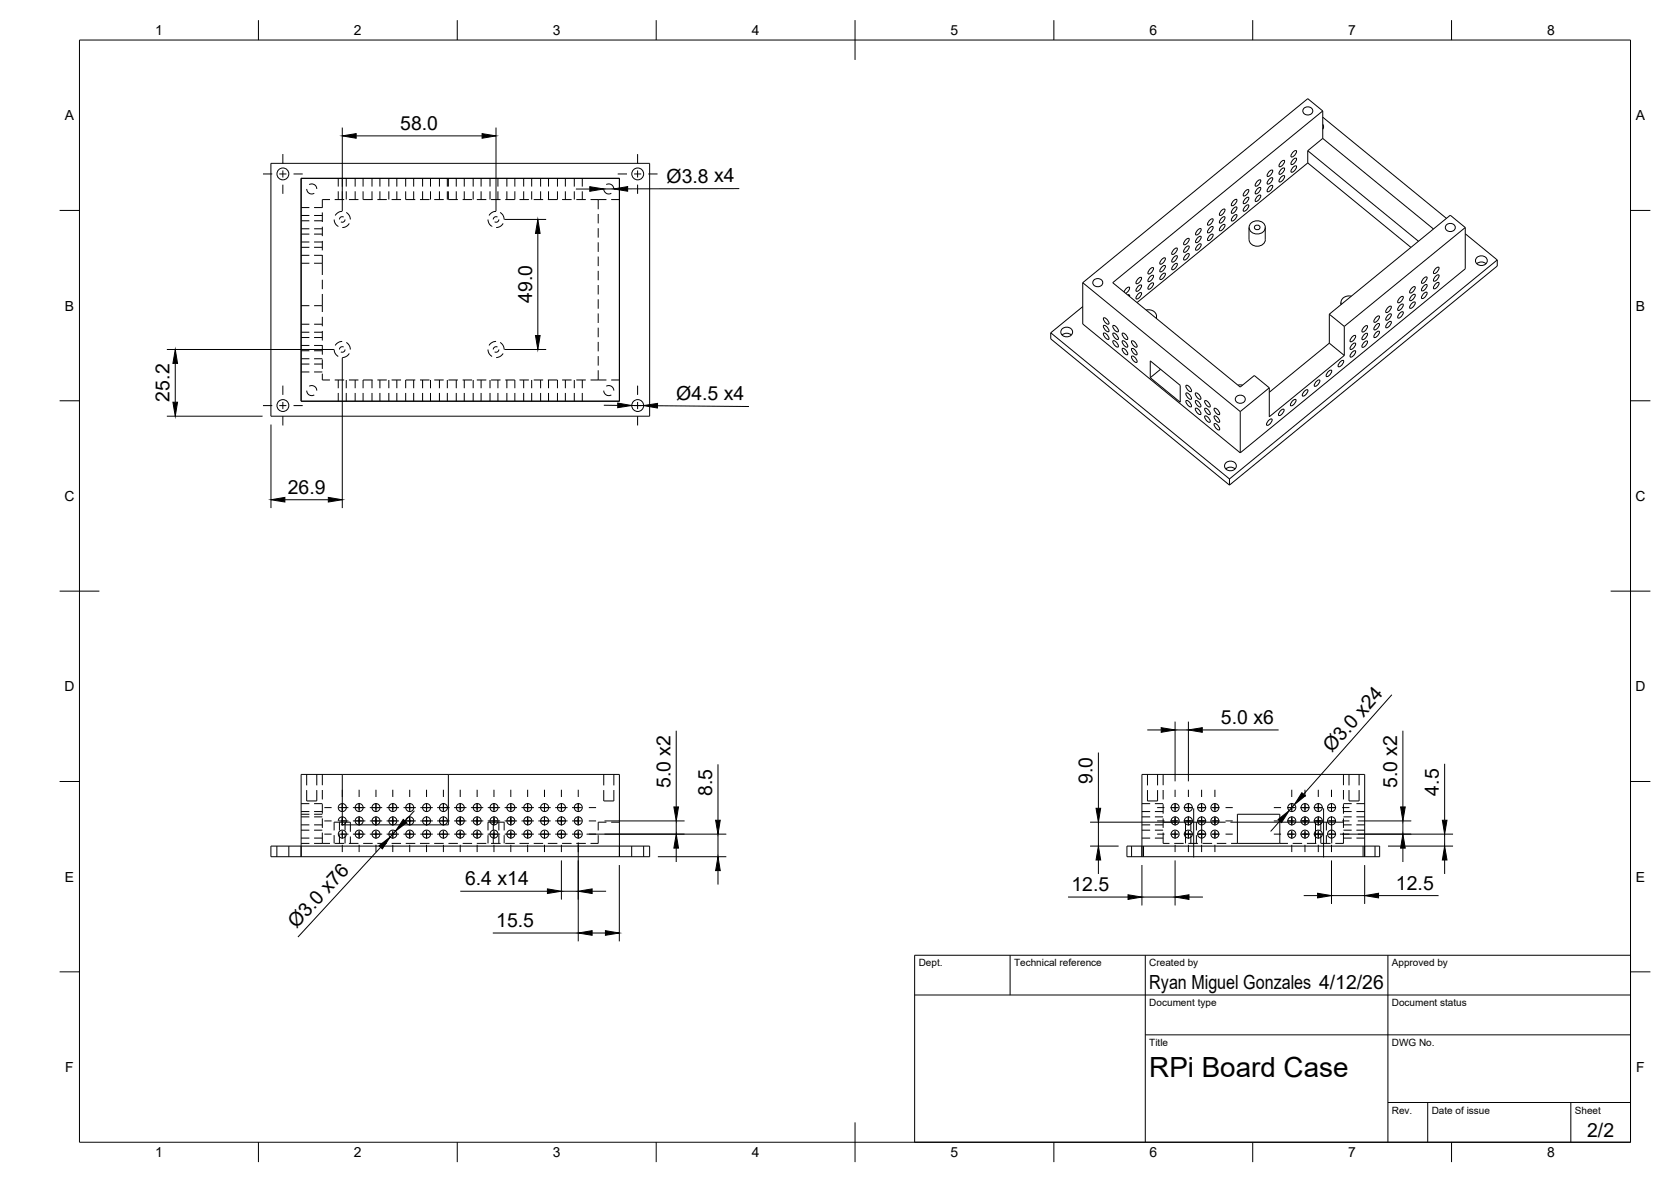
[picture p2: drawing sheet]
<svg xmlns="http://www.w3.org/2000/svg" width="420mm" height="297mm" viewBox="0 0 420 297" stroke-linecap="round" stroke-linejoin="round" font-family="sans-serif">
<!-- layer: Visible -->
<g fill="none" stroke="#000" stroke-width=".25">
<path d="M325 38.3l.6-.4h.4a1.42 1.42 0 0 1-1.4 1.5v-.4zM327.9 27.1a1.15 1.15 0 0 1 1.7-.1 1.15 1.15 0 0 1 .1 1.6 1.15 1.15 0 0 1-1.6 .2 1.15 1.15 0 0 1-.2-1.7zM328.8 37.9l27.9 22.7M328.8 37.9v3M332.6 27.9l-52.8 43.1 32 26.3 3.6-2.9 3.8 3.1M332.6 34.8l27.8 22.7M332.6 34.8l-3.8 3.1M332.6 27.9v6.9M332.6 27.9l-3.8-3.1-56.6 46.2M332.6 29.4l31.1 25.5M332.6 31.2a1.03 1.03 0 0 1 0 1.3M68.1 41h95.2v63.6h-95.2z"/>
<path d="M75.7 44.8h80v56h-80zM301 59.9l.6-.5h.4a1.42 1.42 0 0 1-1.3 1.5v-.4zM301 57.9l.6-.4h.4a1.42 1.42 0 0 1-1.3 1.5v-.4zM304 55.5l.6-.5h.4a1.42 1.42 0 0 1-1.3 1.6v-.5zM304 59.3l.6-.4h.4a1.42 1.42 0 0 1-1.3 1.5v-.4zM304 57.4l.6-.4h.4a1.42 1.42 0 0 1-1.3 1.5v-.5zM307 56.9l.6-.5h.4a1.42 1.42 0 0 1-1.3 1.5v-.4zM307 53l.6-.4h.4a1.42 1.42 0 0 1-1.3 1.5v-.5zM307 55l.6-.5h.4a1.42 1.42 0 0 1-1.3 1.5v-.4zM310 52.5l.6-.5h.4a1.42 1.42 0 0 1-1.3 1.6v-.5zM310 54.4l.6-.4h.4a1.42 1.42 0 0 1-1.3 1.5v-.5zM310 50.6l.6-.5h.4a1.42 1.42 0 0 1-1.3 1.6v-.5z"/>
<path d="M313 48.1l.6-.4h.4a1.42 1.42 0 0 1-1.4 1.5v-.4zM313 52l.6-.5h.4a1.42 1.42 0 0 1-1.4 1.5v-.4zM313 50.1l.6-.5h.4a1.42 1.42 0 0 1-1.4 1.5v-.4zM314 57.2l.1 3a2.09 2.09 0 0 0 2 1.7 2.09 2.09 0 0 0 2.1-1.7l-.1-3M314.7 56a2.02 2.02 0 0 1 2.2-.4 2.02 2.02 0 0 1 1.2 2 2.13 2.13 0 0 1-2.2 1.2 2.13 2.13 0 0 1-1.8-1.7l.2-.8zM316 45.7l.6-.5h.4a1.42 1.42 0 0 1-1.4 1.6v-.5zM316 47.6l.6-.4h.4a1.42 1.42 0 0 1-1.4 1.5v-.5zM316 49.5l.6-.4h.4a1.42 1.42 0 0 1-1.4 1.5v-.5zM319 47.1l.6-.5h.4a1.42 1.42 0 0 1-1.3 1.5v-.4zM319 45.2l.6-.5h.4a1.42 1.42 0 0 1-1.3 1.5v-.4zM319 43.2l.6-.4h.4a1.42 1.42 0 0 1-1.3 1.5v-.5zM322 40.8l.6-.5h.3a1.42 1.42 0 0 1-1.3 1.6v-.5z"/>
<path d="M322 42.7l.6-.5h.3a1.42 1.42 0 0 1-1.3 1.6v-.5zM322 44.6l.6-.4h.3a1.42 1.42 0 0 1-1.3 1.5v-.5zM325 42.2l.6-.5h.4a1.42 1.42 0 0 1-1.4 1.5v-.4zM325 40.2l.6-.4h.4a1.42 1.42 0 0 1-1.4 1.5v-.4zM328.8 40.9l26 21.3M328.8 40.9l-42.9 35.1M363.8 56.4a1.15 1.15 0 0 1 1.6-.1 1.15 1.15 0 0 1 .2 1.6 1.15 1.15 0 0 1-1.7 .2 1.15 1.15 0 0 1-.1-1.7zM368.4 57.2l-3.7-3.1-30.5 24.9M368.4 57.2v10.3l-56.6 46.3M368.4 57.2l-30.4 24.8M368.4 58.7l8.1 6.6M272.2 71l39.6 32.4"/>
<path d="M272.2 71v10.4l39.6 32.4M272.2 77.1l-8 6.5M275.1 70.3a1.15 1.15 0 0 1 1.6-.2 1.15 1.15 0 0 1 .2 1.7 1.15 1.15 0 0 1-1.6 .1 1.15 1.15 0 0 1-.2-1.6zM277.5 79.9a1.42 1.42 0 0 1 1.3 1.5 1.42 1.42 0 0 1-1.3-1.5zM282.6 73.4l.6-1 .8-.2-.2 .7-.7 .8M283.6 74.1h.4v.4M286.1 74l.5-.4h.4a1.42 1.42 0 0 1-1.3 1.5v-.5zM286.1 72.1l.5-.5h.4a1.42 1.42 0 0 1-1.3 1.6v-.5zM286.1 70.2l.5-.5h.4a1.42 1.42 0 0 1-1.3 1.6v-.5zM288.2 77.9a1.87 1.87 0 0 1 2.5 2.1M289.1 69.7l.5-.5h.4a1.42 1.42 0 0 1-1.3 1.5v-.4zM289.1 71.6l.5-.5h.4a1.42 1.42 0 0 1-1.3 1.5v-.4z"/>
<path d="M289.1 67.7l.5-.4h.4a1.42 1.42 0 0 1-1.3 1.5v-.4zM290.8 79.5v.5M292 67.2l.6-.4h.4a1.42 1.42 0 0 1-1.3 1.5v-.5zM292 65.3l.6-.5h.4a1.42 1.42 0 0 1-1.3 1.6v-.5zM292 69.1l.6-.4h.4a1.42 1.42 0 0 1-1.3 1.5v-.4zM295 64.8l.6-.5h.4a1.42 1.42 0 0 1-1.3 1.5v-.4zM295 66.7l.6-.5h.4a1.42 1.42 0 0 1-1.3 1.5v-.4zM295 62.8l.6-.4h.4a1.42 1.42 0 0 1-1.3 1.5v-.5zM298 64.2l.6-.4h.4a1.42 1.42 0 0 1-1.3 1.5v-.5zM298 60.4l.6-.5h.4a1.42 1.42 0 0 1-1.3 1.6v-.5zM298 62.3l.6-.5h.4a1.42 1.42 0 0 1-1.3 1.6v-.5zM301 61.8l.6-.5h.4a1.42 1.42 0 0 1-1.3 1.5v-.4z"/>
<path d="M334.2 79l3.8 3M334.2 79v7.2M337.2 76v.6M339.8 74.4a1.87 1.87 0 0 0-2.6 2.1M345.9 79.9l.5-.5h.4a1.42 1.42 0 0 1-1.3 1.6v-.5zM348.9 79.4l.5-.5h.4a1.42 1.42 0 0 1-1.3 1.5v-.4zM348.9 77.4l.5-.4h.4a1.42 1.42 0 0 1-1.3 1.5v-.4zM351.9 76.9l.5-.4h.4a1.42 1.42 0 0 1-1.3 1.5v-.5zM351.9 78.8l.5-.4h.4a1.42 1.42 0 0 1-1.3 1.5v-.5zM351.9 75l.5-.5h.4a1.42 1.42 0 0 1-1.3 1.5v-.4zM354.9 72.5l.5-.4h.4a1.42 1.42 0 0 1-1.3 1.5v-.5zM354.9 76.4l.5-.5h.4a1.42 1.42 0 0 1-1.3 1.5v-.4z"/>
<path d="M354.9 74.4l.5-.4h.4a1.42 1.42 0 0 1-1.3 1.5v-.4zM357.9 73.9l.5-.4h.4a1.42 1.42 0 0 1-1.3 1.5v-.5zM357.9 70.1l.5-.5h.4a1.42 1.42 0 0 1-1.3 1.6v-.5zM357.9 72l.5-.5h.4a1.42 1.42 0 0 1-1.3 1.6v-.5zM360.9 67.6l.5-.4h.4a1.42 1.42 0 0 1-1.3 1.5v-.4zM360.9 69.6l.5-.5h.4a1.42 1.42 0 0 1-1.3 1.5v-.4zM360.9 71.5l.5-.5h.4a1.42 1.42 0 0 1-1.3 1.5v-.4zM371.3 66.3a1.72 1.72 0 0 1 2.3 0M371.4 64.6a1.43 1.43 0 0 1 1.8-.2 1.43 1.43 0 0 1 .6 1.7 1.54 1.54 0 0 1-1.6 .6 1.54 1.54 0 0 1-1.2-1.4zM376.5 65.3v1.6l-67.4 55M376.5 65.3l-67.4 55.1M264.2 83.6v1.6l44.9 36.7"/>
<path d="M264.2 83.6l44.9 36.8M267 84.2a1.72 1.72 0 0 1 2.4 0M267.2 82.6a1.43 1.43 0 0 1 1.7-.2 1.43 1.43 0 0 1 .6 1.6 1.54 1.54 0 0 1-1.6 .6 1.54 1.54 0 0 1-1.2-1.4zM277.5 81.8a1.42 1.42 0 0 1 1.3 1.5 1.42 1.42 0 0 1-1.3-1.5zM277.5 83.7a1.42 1.42 0 0 1 1.3 1.6 1.42 1.42 0 0 1-1.3-1.6zM279.9 85.7a1.42 1.42 0 0 1 1.3 1.5 1.42 1.42 0 0 1-1.3-1.5zM279.9 81.8a1.42 1.42 0 0 1 1.3 1.5 1.42 1.42 0 0 1-1.3-1.5zM279.9 83.8a1.42 1.42 0 0 1 1.3 1.5 1.42 1.42 0 0 1-1.3-1.5zM282.2 83.8a1.42 1.42 0 0 1 1.3 1.5 1.42 1.42 0 0 1-1.3-1.5zM282.2 87.6a1.42 1.42 0 0 1 1.3 1.5 1.42 1.42 0 0 1-1.3-1.5zM282.2 85.7a1.42 1.42 0 0 1 1.3 1.5 1.42 1.42 0 0 1-1.3-1.5zM284.6 85.7a1.42 1.42 0 0 1 1.3 1.5 1.42 1.42 0 0 1-1.3-1.5z"/>
<path d="M284.6 89.5a1.42 1.42 0 0 1 1.3 1.5 1.42 1.42 0 0 1-1.3-1.5zM284.6 87.6a1.42 1.42 0 0 1 1.3 1.5 1.42 1.42 0 0 1-1.3-1.5zM289.2 90.7l7.6 6.1v4.3l-7.6-6.2zM291.8 92.8l-2.6 2.1M298.2 98.8a1.42 1.42 0 0 1 1.3 1.5 1.42 1.42 0 0 1-1.3-1.5zM298.2 96.9a1.42 1.42 0 0 1 1.3 1.5 1.42 1.42 0 0 1-1.3-1.5zM300.6 98.8a1.42 1.42 0 0 1 1.3 1.5 1.42 1.42 0 0 1-1.3-1.5zM311 99.6a1.15 1.15 0 0 1 1.6-.2 1.15 1.15 0 0 1 .1 1.7 1.15 1.15 0 0 1-1.6 .1 1.15 1.15 0 0 1-.1-1.6zM311.3 96.8h1.1M319.2 97.5l-7.4 5.9M327.9 98.4l.5-.4h.4a1.42 1.42 0 0 1-1.3 1.5v-.5zM330.9 96l.5-.5h.4a1.42 1.42 0 0 1-1.3 1.5v-.4z"/>
<path d="M333.9 93.5l.5-.4h.4a1.42 1.42 0 0 1-1.3 1.5v-.5zM334.2 86.2l-15 12.4M334.2 86.2l3.8 3.1M336.9 91.1l.5-.5h.4a1.42 1.42 0 0 1-1.3 1.5v-.4zM338 89.3l-18.8 15.4v-7.2M338 82v7.3M339.9 84.8l.5-.5h.4a1.42 1.42 0 0 1-1.3 1.5v-.4zM339.9 86.7l.5-.4h.4a1.42 1.42 0 0 1-1.3 1.5v-.5zM339.9 88.6l.5-.4h.4a1.42 1.42 0 0 1-1.3 1.5v-.5zM342.9 82.3l.5-.4h.4a1.42 1.42 0 0 1-1.3 1.5v-.5zM342.9 86.2l.5-.5h.4a1.42 1.42 0 0 1-1.3 1.5v-.4zM342.9 84.2l.5-.4h.4a1.42 1.42 0 0 1-1.3 1.5v-.4z"/>
<path d="M345.9 83.7l.5-.4h.4a1.42 1.42 0 0 1-1.3 1.5v-.5zM345.9 81.8l.5-.5h.4a1.42 1.42 0 0 1-1.3 1.6v-.5zM348.9 81.3l.5-.5h.4a1.42 1.42 0 0 1-1.3 1.5v-.4zM298.2 100.7a1.42 1.42 0 0 1 1.3 1.5 1.42 1.42 0 0 1-1.3-1.5zM300.6 102.6a1.42 1.42 0 0 1 1.3 1.5 1.42 1.42 0 0 1-1.3-1.5zM300.6 100.7a1.42 1.42 0 0 1 1.3 1.5 1.42 1.42 0 0 1-1.3-1.5zM302.9 102.6a1.42 1.42 0 0 1 1.4 1.6 1.42 1.42 0 0 1-1.4-1.6zM302.9 104.6a1.42 1.42 0 0 1 1.4 1.5 1.42 1.42 0 0 1-1.4-1.5zM302.9 100.7a1.42 1.42 0 0 1 1.4 1.5 1.42 1.42 0 0 1-1.4-1.5zM305.3 102.6a1.42 1.42 0 0 1 1.3 1.6 1.42 1.42 0 0 1-1.3-1.6zM305.3 106.5a1.42 1.42 0 0 1 1.3 1.5 1.42 1.42 0 0 1-1.3-1.5zM305.3 104.6a1.42 1.42 0 0 1 1.3 1.5 1.42 1.42 0 0 1-1.3-1.5z"/>
<path d="M308.2 117.9a1.72 1.72 0 0 1 2.3 0M308.3 116.2a1.43 1.43 0 0 1 1.8-.2 1.43 1.43 0 0 1 .6 1.6 1.54 1.54 0 0 1-1.6 .7 1.54 1.54 0 0 1-1.2-1.4zM311.8 103.4v10.4M318.9 105.8l.5-.5h.4a1.42 1.42 0 0 1-1.3 1.5v-.4zM321.9 103.3l.5-.4h.4a1.42 1.42 0 0 1-1.3 1.5v-.5zM324.9 100.9l.5-.5h.4a1.42 1.42 0 0 1-1.3 1.5v-.4zM309.1 120.4v1.5M86.1 194.6v12.7h26.6v-12.7M68.1 212.6h95.2v2.7h-95.2zM75.7 212.6v-18h80v18M86.1 206.6h2v.7M86.1 205.3a1.01 1.01 0 0 1 .9 1.3"/>
<path d="M86.1 201.9a1.01 1.01 0 0 1 1 1 1.01 1.01 0 0 1-1 1M123.3 206.6h1.9M283.4 212.6h63.5v2.7h-63.5zM287.1 212.6v-18h56v18M294.5 206.6h1.9M297.9 206.6h.2M298.1 206.6h1.6M298.1 206.6v.4M298.1 208.9v1.4M301.2 206.6h1M302.2 206.6v.7M302.2 208.6v2"/>
<path d="M302.2 206.6h.9M304.5 206.6h1.9M311.1 204.6h10.7v7.3h-10.7zM311.1 206.6h10.7M323.8 206.6h1.9M327.2 206.6h1.9M330.5 206.6h.3M330.8 206.6h1.6M330.8 206.6v.4M330.8 208.9v1.4M333.9 206.6h.9M334.8 206.6v.7"/>
<path d="M334.8 208.6v2M334.8 206.6h.9"/>
<circle cx="71.1" cy="43.7" r="1.49"/>
<circle cx="160.3" cy="43.7" r="1.49"/>
<circle cx="316.1" cy="57.1" r=".64"/>
<circle cx="71.1" cy="101.9" r="1.49"/>
<circle cx="160.3" cy="101.9" r="1.49"/>
<circle cx="86.1" cy="209.6" r="1.01"/>
<circle cx="90.3" cy="202.9" r="1.01"/>
<circle cx="90.3" cy="206.3" r="1.01"/>
<circle cx="90.3" cy="209.6" r="1.01"/>
<circle cx="94.5" cy="206.3" r="1.01"/>
<circle cx="94.5" cy="202.9" r="1.01"/>
<circle cx="94.5" cy="209.6" r="1.01"/>
<circle cx="98.8" cy="206.3" r="1.01"/>
<circle cx="98.8" cy="209.6" r="1.01"/>
<circle cx="98.8" cy="202.9" r="1.01"/>
<circle cx="103" cy="202.9" r="1.01"/>
<circle cx="103" cy="209.6" r="1.01"/>
<circle cx="103" cy="206.3" r="1.01"/>
<circle cx="107.3" cy="206.3" r="1.01"/>
<circle cx="107.3" cy="209.6" r="1.01"/>
<circle cx="107.3" cy="202.9" r="1.01"/>
<circle cx="111.5" cy="206.3" r="1.01"/>
<circle cx="111.5" cy="202.9" r="1.01"/>
<circle cx="111.5" cy="209.6" r="1.01"/>
<circle cx="115.7" cy="206.3" r="1.01"/>
<circle cx="115.7" cy="202.9" r="1.01"/>
<circle cx="115.7" cy="209.6" r="1.01"/>
<circle cx="120" cy="202.9" r="1.01"/>
<circle cx="120" cy="206.3" r="1.01"/>
<circle cx="120" cy="209.6" r="1.01"/>
<circle cx="124.2" cy="206.3" r="1.01"/>
<circle cx="124.2" cy="202.9" r="1.01"/>
<circle cx="124.2" cy="209.6" r="1.01"/>
<circle cx="128.4" cy="202.9" r="1.01"/>
<circle cx="128.4" cy="209.6" r="1.01"/>
<circle cx="128.4" cy="206.3" r="1.01"/>
<circle cx="132.7" cy="206.3" r="1.01"/>
<circle cx="132.7" cy="202.9" r="1.01"/>
<circle cx="132.7" cy="209.6" r="1.01"/>
<circle cx="136.9" cy="202.9" r="1.01"/>
<circle cx="136.9" cy="206.3" r="1.01"/>
<circle cx="136.9" cy="209.6" r="1.01"/>
<circle cx="141.2" cy="202.9" r="1.01"/>
<circle cx="141.2" cy="209.6" r="1.01"/>
<circle cx="141.2" cy="206.3" r="1.01"/>
<circle cx="145.4" cy="206.3" r="1.01"/>
<circle cx="145.4" cy="202.9" r="1.01"/>
<circle cx="145.4" cy="209.6" r="1.01"/>
<circle cx="295.5" cy="202.9" r="1.01"/>
<circle cx="295.5" cy="209.6" r="1.01"/>
<circle cx="295.5" cy="206.3" r="1.01"/>
<circle cx="298.8" cy="206.3" r="1.01"/>
<circle cx="298.8" cy="202.9" r="1.01"/>
<circle cx="298.8" cy="209.6" r="1.01"/>
<circle cx="302.1" cy="206.3" r="1.01"/>
<circle cx="302.1" cy="209.6" r="1.01"/>
<circle cx="302.1" cy="202.9" r="1.01"/>
<circle cx="305.5" cy="209.6" r="1.01"/>
<circle cx="305.5" cy="202.9" r="1.01"/>
<circle cx="305.5" cy="206.3" r="1.01"/>
<circle cx="324.8" cy="209.6" r="1.01"/>
<circle cx="324.8" cy="206.3" r="1.01"/>
<circle cx="324.8" cy="202.9" r="1.01"/>
<circle cx="328.1" cy="202.9" r="1.01"/>
<circle cx="328.1" cy="206.3" r="1.01"/>
<circle cx="328.1" cy="209.6" r="1.01"/>
<circle cx="331.5" cy="202.9" r="1.01"/>
<circle cx="331.5" cy="209.6" r="1.01"/>
<circle cx="331.5" cy="206.3" r="1.01"/>
<circle cx="334.8" cy="209.6" r="1.01"/>
<circle cx="334.8" cy="202.9" r="1.01"/>
<circle cx="334.8" cy="206.3" r="1.01"/>
</g>
<!-- layer: Hidden -->
<g fill="none" stroke="#000" stroke-width=".25">
<path d="M75.7 54.2h2.1M75.7 52.2h2.1M75.7 57.5h2.1M75.7 55.5h2.1M75.7 58.8h2.1M77.1 47.5a1.23 1.23 0 0 0 1.9 1.1M77.7 46.4a1.28 1.28 0 0 1 2 1.1M79 54.2h2M79 57.5h2M79 55.5h2M79 58.8h2M81 53.4v2.4"/>
<path d="M81 57v2.3M83 50.2h-2v2h-2M84 55.2l.2 .9 .8 .8M84.2 50.2h2.4M85 44.8v2.1M85 48.1v2.1M86 53.1l-1 .3-.7 .8M86.1 44.8v2.1M86.1 48.1v2.1M86.4 54.6a.7 .7 0 0 0-1.1 .5M86.7 55.1a.69 .69 0 0 1-1 .7M87.1 53.4l.7 .6 .3 1.1"/>
<path d="M87.1 44.8v2.1M87.1 48.1v2.1M87.7 50.2h2.4M87.8 56.1l-.6 .7-1.1 .4M89.3 44.8v2.1M89.3 48.1v2.1M91.3 44.8v2.1M91.3 48.1v2.1M91.3 50.2h2.4M93.5 44.8v2.1M93.5 48.1v2.1M94.9 50.2h2.4"/>
<path d="M95.5 44.8v2.1M95.5 48.1v2.1M97.8 44.8v2.1M97.8 48.1v2.1M98.5 50.2h2.3M99.8 44.8v2.1M99.8 48.1v2.1M102 44.8v2.1M102 48.1v2.1h2.4M104 44.8v2.1M104 48.1v2.1M105.6 50.2h2.4"/>
<path d="M106.3 44.8v2.1M106.3 48.1v2.1M108.2 44.8v2.1M108.2 48.1v2.1M109.2 50.2h2.4M110.5 44.8v2.1M110.5 48.1v2.1M112.5 44.8v2.1M112.5 48.1v2.1M112.7 44.8v2.1M112.7 48.1v2.1M112.8 50.2h2.3"/>
<path d="M114.7 44.8v2.1M114.7 48.1v2.1M116.3 50.2h2.4M116.7 44.8v2.1M116.7 48.1v2.1M119 44.8v2.1M119 48.1v2.1M119.9 50.2h2.4M121 44.8v2.1M121 48.1v2.1M122.7 55.2l.2 .9 .8 .8M123.2 44.8v2.1"/>
<path d="M123.2 48.1v2.1M123.5 50.2h2.4M124.7 53.1l-1 .3-.7 .8M125.1 54.6a.68 .68 0 0 0-1.1 .5M125.2 44.8v2.1M125.2 48.1v2.1M125.4 55.1v.3a.7 .7 0 0 1-1 .4M125.8 53.4l.6 .6 .4 1.1M126.5 56.1l-.6 .7-1.1 .4M127.4 44.8v2.1M127.4 48.1v2.1M129.5 44.8v2.1"/>
<path d="M129.5 48.1v2.1h-2.5M130.6 50.2h2.4M131.7 44.8v2.1M131.7 48.1v2.1M133.7 44.8v2.1M133.7 48.1v2.1M134.2 50.2h2.4M135.9 44.8v2.1M135.9 48.1v2.1M137.8 50.2h2.3M137.9 44.8v2.1M137.9 48.1v2.1"/>
<path d="M140.2 44.8v2.1M140.2 48.1v2.1M141.3 50.2h2.4M142.2 44.8v2.1M142.2 48.1v2.1M144.4 44.8v2.1M144.4 48.1v2.1M144.9 50.2h2.4M146.4 44.8v2.1M146.4 48.1v2.1M148.5 50.2h4M150.4 50.2v2.4"/>
<path d="M150.4 53.8v2.3M150.4 57.3v2.4M151.8 47.5a1.25 1.25 0 0 0 1.9 1.1M152.4 46.4a1.28 1.28 0 0 1 1.9 1.1M153.7 50.2h2M75.7 64.2h2.1M75.7 62.2h2.1M75.7 60.8h2.1M75.7 66.2h2.1M75.7 76.8h2.1M79 64.2h2M79 62.2h2"/>
<path d="M79 60.8h2M79 66.2h2M79 76.8h2M81 60.5v2.4M81 64.1v5M81 70.3v2.4M81 73.9v4.5M81 79.6v2.4M150.4 60.9v2.4M150.4 64.5v2.4M150.4 68.1v2.3M150.4 71.6v2.4"/>
<path d="M150.4 75.2v2.4M150.4 78.8v2.4M75.7 83.5h2.1M75.7 81.5h2.1M75.7 93.5h2.1M75.7 91.5h2.1M75.7 86.8h2.1M75.7 84.8h2.1M75.7 90.2h2.1M75.7 88.1h2.1M77.1 98.2a1.23 1.23 0 0 0 1.9 1M77.7 97.1a1.28 1.28 0 0 1 2 1.1"/>
<path d="M79 83.5h2M79 81.5h2M79 93.5h2M79 91.5h2M79 86.8h2M79 84.8h2M79 90.2h2M79 88.1h2M81 83.2v2.4M81 86.7v2.4M81 90.3v2.4M81 93.9v1.6h2"/>
<path d="M84 87.8l.2 1 .8 .8M84.2 95.5h2.4M85 95.5v2.1M85 98.7v2.1M86 85.8l-1 .3-.7 .7M86.4 87.2l-.8 .1-.3 .5M86.7 87.8v.1a.69 .69 0 0 1-1 .5M87.1 86.1l.7 .6 .3 1.1M87.1 95.5v2.1M87.1 98.7v2.1M87.7 95.5h2.4M87.8 88.8l-.6 .7-1.1 .4"/>
<path d="M89.3 95.5v2.1M89.3 98.7v2.1M91.3 95.5v2.1M91.3 98.7v2.1M91.3 95.5h2.4M93.5 95.5v2.1M93.5 98.7v2.1M94.9 95.5h2.4M95.5 95.5v2.1M95.5 98.7v2.1M97.8 95.5v2.1M97.8 98.7v2.1"/>
<path d="M98.5 95.5h2.3M99.8 95.5v2.1M99.8 98.7v2.1M102 98.7v2.1M104 95.5v2.1M104 98.7v2.1M104.4 95.5h-2.4v2.1M105.6 95.5h2.4M106.3 95.5v2.1M106.3 98.7v2.1M108.2 95.5v2.1M108.2 98.7v2.1"/>
<path d="M109.2 95.5h2.4M110.5 95.5v2.1M110.5 98.7v2.1M112.5 95.5v2.1M112.5 98.7v2.1M112.8 95.5h2.3M114.7 95.5v2.1M114.7 98.7v2.1M116.3 95.5h2.4M116.7 95.5v2.1M116.7 98.7v2.1M119 95.5v2.1"/>
<path d="M119 98.7v2.1M119.9 95.5h2.4M121 95.5v2.1M121 98.7v2.1M122.7 87.8l.2 1 .8 .8M123.2 95.5v2.1M123.2 98.7v2.1M123.5 95.5h2.4M124.7 85.8l-1 .3-.7 .7M125.1 87.2l-.4-.1a.69 .69 0 0 0-.7 .7M125.2 95.5v2.1M125.2 98.7v2.1"/>
<path d="M125.4 87.8l-.1 .3a.68 .68 0 0 1-.9 .3M125.8 86.1l.6 .6 .4 1.1M126.5 88.8l-.6 .7-1.1 .4M127 95.5h2.5v2.1M127.4 95.5v2.1M127.4 98.7v2.1M129.5 98.7v2.1M130.6 95.5h2.4M131.7 95.5v2.1M131.7 98.7v2.1M133.7 95.5v2.1M133.7 98.7v2.1"/>
<path d="M134.2 95.5h2.4M135.9 95.5v2.1M135.9 98.7v2.1M137.8 95.5h2.3M137.9 95.5v2.1M137.9 98.7v2.1M140.2 95.5v2.1M140.2 98.7v2.1M141.3 95.5h2.4M142.2 95.5v2.1M142.2 98.7v2.1M144.4 95.5v2.1"/>
<path d="M144.4 98.7v2.1M144.9 95.5h2.4M146.4 95.5v2.1M146.4 98.7v2.1M148.5 95.5h4M150.4 82.3v2.4M150.4 85.9v2.4M150.4 89.5v2.4M150.4 93.1v2.4M151.8 98.2a1.25 1.25 0 0 0 1.9 1M152.4 97.1a1.28 1.28 0 0 1 1.9 1.1M153.7 95.5h2"/>
<path d="M77.1 198.6v2.7h2.6v-2.7M77.1 194.6v2.8M79.7 194.6v2.8M81 194.6v2.7M81 198.5v2.4M151.8 198.6v2.7h2.5v-2.7M151.8 194.6v2.8M154.3 194.6v2.8M288.5 198.6v2.7h2.6v-2.7M288.5 194.6v2.8M291.1 194.6v2.8M292.5 194.6v2.7"/>
<path d="M292.5 198.5v2.4M337.8 194.6v2.7M337.8 198.5v2.4M339.2 198.6v2.7h2.5v-2.7M339.2 194.6v2.8M341.7 194.6v2.8M69.6 212.6v2.7M72.6 212.6v2.7M75.7 212.6v2.7M75.7 207.3h2.1M75.7 205.3h2.1M75.7 210.6h2.1"/>
<path d="M75.7 208.6h2.1M75.7 203.9h2.1M75.7 202h2.1M75.7 211.9h2.1M75.7 204.6h2.1M79 207.3h2M79 205.3h2M79 210.6h2M79 208.6h2M79 203.9h2M79 202h2M79 211.9h4"/>
<path d="M79 204.6h2M81 202.1v2.4M81 205.7v2.4M81 209.2v2.7M84 209.9v2M84.2 211.9h2.4M85.3 206.6v2.1M85.3 209.9v2M86.1 206.6h-2.1v2.1M86.1 205.3a1.01 1.01 0 0 0-1.1 1M86.1 202a1 1 0 0 0-1.1 1 1 1 0 0 0 1.1 .9M86.8 206.6v2.1"/>
<path d="M86.8 209.9v2M87 206.6a.98 .98 0 0 1-1.3 .6M87.7 211.9h2.4M88.1 207.3v1.7M88.1 210.2v1.7M91.3 211.9h2.4M94.9 211.9h2.4M98.5 211.9h2.3M102 211.9h2.4M105.6 211.9h2.4M109.2 211.9h2.4M112.8 211.9h2.3"/>
<path d="M116.3 211.9h2.4M119.9 211.9h2.4M122.7 209.9v2M123.3 206.6h-.6v2.1M123.5 211.9h2.4M124 206.6v2.1M124 209.9v2M125.2 206.6h1.6v2.1M125.4 206.6v2.1M125.4 209.9v2M126.8 209.9v2M127 211.9h2.4"/>
<path d="M130.6 211.9h2.4M134.2 211.9h2.4M137.8 211.9h2.3M141.3 211.9h2.4M144.9 211.9h2.4M150.4 209.9v2h-1.9M152.5 206.6h-2.1v2.1M153.7 206.6h2M155.7 212.6v2.7M158.8 212.6v2.7M161.8 212.6v2.7M284.5 212.6v2.7"/>
<path d="M287.1 207.3h2.1M287.1 205.3h2.1M287.1 210.6h2.1M287.1 208.6h2.1M287.1 203.9h2.1M287.1 202h2.1M287.1 212.6v2.7M287.5 212.6v2.7M290.4 207.3h2.1M290.4 205.3h2.1M290.4 210.6h2.1M290.4 208.6h2.1"/>
<path d="M290.4 203.9h2.1M290.4 202h2.1M292.5 209.2v2.7h1.5M292.5 206.6h2M292.5 202.1v2.4M292.5 205.7v2.4M295.3 211.9h2.3M296.4 206.6h1.5M298.1 207v1.9M298.1 210.3v1.6M298.8 211.9h2.4M299.4 206.6v2.1"/>
<path d="M299.4 209.9v2M299.7 206.6h1.5M300.8 206.6v2.1M300.8 209.9v2M302.2 207.3v1.3M302.2 210.6v1.3M302.4 211.9h2.4M303.1 206.6h1.4M306 211.9h2.3M306.4 206.6h1.8M309.4 206.6h1.7M309.5 211.9h1.6"/>
<path d="M321.8 211.9h2M321.8 206.6h2M325 211.9h2.4M325.7 206.6h1.5M328.6 211.9h2.4M329.1 206.6h1.4M330.8 207v1.9M330.8 210.3v1.6M332.1 206.6v2.1M332.1 209.9v2M332.2 211.9h2.4M332.4 206.6h1.5"/>
<path d="M333.5 206.6v2.1M333.5 209.9v2M334.8 207.3v1.3M334.8 210.6v1.3M335.7 206.6h2.1M337.8 207.3h2.1M337.8 205.3h2.1M337.8 210.6h2.1M337.8 208.6h2.1M337.8 203.9h2.1M337.8 202h2.1M337.8 209.2v2.7h-2.1"/>
<path d="M337.8 202.1v2.4M337.8 205.7v2.4M341.1 207.3h2M341.1 205.3h2M341.1 210.6h2M341.1 208.6h2M341.1 203.9h2M341.1 202h2M342.7 212.6v2.7M343.1 212.6v2.7M345.7 212.6v2.7"/>
</g>
<!-- layer: BORDER -->
<g fill="none" stroke="#000" stroke-width=".25">
<path d="M20 10.1h390v276.9h-390zM65 5.1v5M115 5.1v5M165 5.1v5M215 5.1v10M265 5.1v5M315 5.1v5M365 5.1v5M15 52.9h5M410 52.9h5M15 100.7h5M410 100.7h5"/>
<path d="M15 148.6h10M405 148.6h10M15 196.4h5M410 196.4h5M15 244.2h5M410 244.2h5M65 287v5M115 287v5M165 287v5M215 282.1v9.9M265 287v5M315 287v5"/>
<path d="M365 287v5"/>
</g>
<!-- layer: TITLEBLOCK -->
<path d="M230 240.1h180v46.9h-180zM230 250h180M254 240.1v9.9M288 240.1v46.9M349 240.1v46.9M288 260.1h122M349 277.1h61M359 277.1v9.9M395 277.1v9.9" fill="none" stroke="#000" stroke-width=".25"/>
<!-- layer: Smart Centers -->
<g fill="none" stroke="#000" stroke-width=".25">
<path d="M71.1 38.7v2.3M160.3 38.7v2.3M66.1 43.7h2.4M70.2 43.7h1.8M71.1 42.8v1.8M71.1 46.4v2.3M73.8 43.7h2.3M155.3 43.7h2.3M159.4 43.7h1.8M160.3 42.8v1.8M160.3 46.4v2.3M163 43.7h2.3"/>
<path d="M71.1 96.9v2.3M160.3 96.9v2.3M66.1 101.9h2.4M70.2 101.9h1.8M71.1 101v1.8M71.1 104.6v2.3M73.8 101.9h2.3M155.3 101.9h2.3M159.4 101.9h1.8M160.3 101v1.8M160.3 104.6v2.3M163 101.9h2.3"/>
<path d="M86.1 198.5v1.8M90.3 198.5v1.8M94.5 198.5v1.8M98.8 198.5v1.8M103 198.5v1.8M107.3 198.5v1.8M111.5 198.5v1.8M115.7 198.5v1.8M120 198.5v1.8M124.2 198.5v1.8M128.4 198.5v1.8M132.7 198.5v1.8"/>
<path d="M136.9 198.5v1.8M141.2 198.5v1.8M145.4 198.5v1.8M295.5 198.5v1.8M298.8 198.5v1.8M302.1 198.5v1.8M305.5 198.5v1.8M324.8 198.5v1.8M328.1 198.5v1.8M331.5 198.5v1.8M334.8 198.5v1.8M81.6 206.3h1.8"/>
<path d="M81.6 203h1.8M81.6 209.6h1.8M85.2 206.3h2.4M85.2 203h2.4M85.2 209.6h2.4M86.1 201.8v2M86.1 205.1v2.4M86.1 208.7v2.1M86.1 212.3v1.8M88.7 206.3h3.2M88.7 203h3.2M88.7 209.6h3.2"/>
<path d="M90.3 201.8v2M90.3 205.1v2.4M90.3 208.7v2.1M90.3 212.3v1.8M93 206.3h3.1M93 203h3.1M93 209.6h3.1M94.5 201.8v2M94.5 205.1v2.4M94.5 208.7v2.1M94.5 212.3v1.8M97.2 206.3h3.1"/>
<path d="M97.2 203h3.1M97.2 209.6h3.1M98.8 201.8v2M98.8 205.1v2.4M98.8 208.7v2.1M98.8 212.3v1.8M101.5 206.3h3.1M101.5 203h3.1M101.5 209.6h3.1M103 201.8v2M103 205.1v2.4M103 208.7v2.1"/>
<path d="M103 212.3v1.8M105.7 206.3h3.1M105.7 203h3.1M105.7 209.6h3.1M107.3 201.8v2M107.3 205.1v2.4M107.3 208.7v2.1M107.3 212.3v1.8M109.9 206.3h3.2M109.9 203h3.2M109.9 209.6h3.2M111.5 201.8v2"/>
<path d="M111.5 205.1v2.4M111.5 208.7v2.1M111.5 212.3v1.8M114.2 206.3h3.1M114.2 203h3.1M114.2 209.6h3.1M115.7 201.8v2M115.7 205.1v2.4M115.7 208.7v2.1M115.7 212.3v1.8M118.4 206.3h3.1M118.4 203h3.1"/>
<path d="M118.4 209.6h3.1M120 201.8v2M120 205.1v2.4M120 208.7v2.1M120 212.3v1.8M122.6 206.3h3.2M122.6 203h3.2M122.6 209.6h3.2M124.2 201.8v2M124.2 205.1v2.4M124.2 208.7v2.1M124.2 212.3v1.8"/>
<path d="M126.9 206.3h3.1M126.9 203h3.1M126.9 209.6h3.1M128.4 201.8v2M128.4 205.1v2.4M128.4 208.7v2.1M128.4 212.3v1.8M131.1 206.3h3.1M131.1 203h3.1M131.1 209.6h3.1M132.7 201.8v2M132.7 205.1v2.4"/>
<path d="M132.7 208.7v2.1M132.7 212.3v1.8M135.4 206.3h3.1M135.4 203h3.1M135.4 209.6h3.1M136.9 201.8v2M136.9 205.1v2.4M136.9 208.7v2.1M136.9 212.3v1.8M139.6 206.3h3.1M139.6 203h3.1M139.6 209.6h3.1"/>
<path d="M141.2 201.8v2M141.2 205.1v2.4M141.2 208.7v2.1M141.2 212.3v1.8M143.8 206.3h2.5M143.8 203h2.5M143.8 209.6h2.5M145.4 201.8v2M145.4 205.1v2.4M145.4 208.7v2.1M145.4 212.3v1.8M148.1 206.3h1.8"/>
<path d="M148.1 203h1.8M148.1 209.6h1.8M291 206.3h1.8M291 203h1.8M291 209.6h1.8M294.3 206.3h2.1M294.3 203h2.1M294.3 209.6h2.1M295.5 201.8v2M295.5 205.1v2.4M295.5 208.7v2.1M295.5 212.3v1.8"/>
<path d="M297.6 206.3h2.4M297.6 203h2.4M297.6 209.6h2.4M298.8 201.8v2M298.8 205.1v2.4M298.8 208.7v2.1M298.8 212.3v1.8M300.1 203.1v12.4M301 206.3h2.3M301 203h2.3M301 209.6h2.3M302.1 201.8v2"/>
<path d="M302.1 205.1v2.4M302.1 208.7v2.1M302.1 212.3v1.8M304.6 206.3h2M304.6 203h2M304.6 209.6h2M305.5 201.8v2M305.5 205.1v2.4M305.5 208.7v2.1M305.5 212.3v1.8M308.1 206.3h1.9M308.1 203h1.9"/>
<path d="M308.1 209.6h1.9M320.3 206.3h1.8M320.3 203h1.8M320.3 209.6h1.8M323.6 206.3h2.1M323.6 203h2.1M323.6 209.6h2.1M324.8 201.8v2M324.8 205.1v2.4M324.8 208.7v2.1M324.8 212.3v1.8M327 206.3h2.3"/>
<path d="M327 203h2.3M327 209.6h2.3M328.1 201.8v2M328.1 205.1v2.4M328.1 208.7v2.1M328.1 212.3v1.8M330.3 206.3h2.3M330.3 203h2.3M330.3 209.6h2.3M331.5 201.8v2M331.5 205.1v2.4M331.5 208.7v2.1"/>
<path d="M331.5 212.3v1.8M332.8 203.1v12.4M333.9 206.3h2.1M333.9 203h2.1M333.9 209.6h2.1M334.8 201.8v2M334.8 205.1v2.4M334.8 208.7v2.1M334.8 212.3v1.8M337.5 206.3h1.8M337.5 203h1.8M337.5 209.6h1.8"/>
</g>
<!-- layer: FD_Dimensions -->
<g fill="none" stroke="#000" stroke-width=".25">
<path d="M86.1 32.1v21M89.6 34.1h31.6M124.7 32.1v21M126.8 55.1h10.5M135.2 58.7v25.6M144.8 47.5h3.5M151.8 47.5h2.5M185.9 47.4l-28.1 .1M42 87.8h42M44.1 91.3v9.8M86.1 89.9v37.8M126.8 87.8h10.5"/>
<path d="M42 104.6h24M68.1 106.7v21M151.8 101.8l3.5 .1M158.8 101.9h3M165.3 102l23 .2M71.6 125.6h10.9M350 174.6l-22.2 25M170 183.6v19.2M180.5 192.1v14M276.2 189.1v14M288.5 183.4h3.5M295.5 181.3v15"/>
<path d="M295.5 183.4h3.3M298.8 181.3v15M302.3 183.4h19.2M352.7 183.6v19.2M363.2 191.9v14.2M95.7 212.9l-20.8 22.6M99.4 208.9l-1.3 1.5M104.2 203.7l-2.4 2.6M141.2 216.2v9.9M145.4 211.7v24.9M147.5 209.6h35.1M152 206.3h20.1"/>
<path d="M155.7 217.4v19.2M165.4 215.3h17.2M170 206.3v3.3M170 213.1v3.5M180.5 209.6v5.7M180.5 218.8v3.5M274.1 206.6h21.9M274.1 212.6h7.2M276.2 206.6v6M276.2 216.1v3.5M287.1 217.4v10.1M295.5 216.2v11.3"/>
<path d="M321.8 206.3l-2.3 2.6M325.5 202.2l-1.4 1.5M334.8 216.2v11M336.9 209.6h28.5M341.4 206.3h13.5M343.1 217.4v9.8M349 212.6h16.4M352.7 206.3v3.3M352.7 213.1v3.5M363.2 209.6v3M363.2 216.1v3.5M115.7 224h21.9"/>
<path d="M123.9 234.5h21.5M141.2 224h4.2M148.9 224h3.5M148.9 234.5h3.3M268.5 225.4h15.1M287.1 225.4h8.4M299 225.4h3.5M327.8 225.1h3.5M334.8 225.1h8.3M346.6 225.1h15.1"/>
</g>
<g fill="#000" stroke="#000" stroke-width=".25">
<path d="M86.1 34.1l3.5-.5v1.1zM121.2 33.6l3.5 .5-3.5 .6zM135.2 55.1l.6 3.6h-1.2zM148.3 46.9l3.5 .6-3.5 .6zM154.3 47.5l3.5-.6v1.2zM44.1 87.8l.5 3.5h-1.1zM134.6 84.3h1.2l-.6 3.5zM43.5 101.1h1.1l-.5 3.5zM155.3 101.3l3.5 .6-3.5 .6zM161.8 101.9l3.5-.5v1.1zM68.1 125.6l3.5-.6v1.2zM82.5 125l3.6 .6-3.6 .6z"/>
<path d="M292 182.9l3.5 .5-3.5 .6zM298.8 183.4l3.5-.5v1.1zM327.3 199.2l.9 .8-2.7 2.2zM95.3 212.5l2.8-2.1-2 2.9zM101.4 205.9l.9 .8-2.9 2.2zM170 209.6l.6 3.5h-1.2zM169.4 202.8h1.2l-.6 3.5zM180.5 215.3l.6 3.5h-1.2zM179.9 206.1h1.2l-.6 3.5zM276.2 212.6l.6 3.5h-1.2zM275.6 203.1h1.2l-.6 3.5zM321.4 205.9l2.7-2.2-1.9 3z"/>
<path d="M352.7 209.6l.6 3.5h-1.1zM352.2 202.8h1.1l-.6 3.5zM363.2 212.6l.6 3.5h-1.1zM362.7 206.1h1.1l-.6 3.5zM137.6 223.4l3.6 .6-3.6 .5zM145.4 224l3.5-.6v1.1zM145.4 234.5l3.5-.6v1.1zM152.2 233.9l3.5 .6-3.5 .5zM283.6 224.9l3.5 .5-3.5 .6zM295.5 225.4l3.5-.5v1.1zM331.3 224.5l3.5 .6-3.5 .5zM343.1 225.1l3.5-.6v1.1z"/>
</g>
<text font-size="7" x="289" y="270.6">RPi Board Case</text>
<g font-size="4.9">
<text x="100.6" y="32.7">58.0</text>
<text x="167.6" y="45.9">Ø3.8 x4</text>
<text x="133.8" y="76.2" transform="rotate(-90 133.8 76.2)">49.0</text>
<text x="42.6" y="100.9" transform="rotate(-90 42.6 100.9)">25.2</text>
<text x="170" y="100.5">Ø4.5 x4</text>
<text x="72.4" y="124.1">26.9</text>
<text x="307" y="182">5.0 x6</text>
<text x="334.9" y="189.3" transform="rotate(-48 334.9 189.3)">Ø3.0 x24</text>
<text x="274.7" y="197.1" transform="rotate(-90 274.7 197.1)">9.0</text>
<text x="168.6" y="198.1" transform="rotate(-90 168.6 198.1)">5.0 x2</text>
<text x="179.1" y="200.1" transform="rotate(-90 179.1 200.1)">8.5</text>
<text x="351.3" y="198.1" transform="rotate(-90 351.3 198.1)">5.0 x2</text>
<text x="361.8" y="199.9" transform="rotate(-90 361.8 199.9)">4.5</text>
<text x="116.9" y="222.5">6.4 x14</text>
<text x="269.4" y="224">12.5</text>
<text x="351" y="223.6">12.5</text>
<text x="74.6" y="233.6" transform="rotate(-47 74.6 233.6)">Ø3.0 x76</text>
<text x="124.8" y="233">15.5</text>
<text x="289" y="248.5">Ryan Miguel Gonzales 4/12/26</text>
<text x="399.1" y="285.7">2/2</text>
</g>
<g font-size="3.5">
<text x="39" y="8.8">1</text>
<text x="89" y="8.8">2</text>
<text x="139" y="8.8">3</text>
<text x="189" y="8.8">4</text>
<text x="239" y="8.8">5</text>
<text x="289" y="8.8">6</text>
<text x="339" y="8.8">7</text>
<text x="389" y="8.8">8</text>
<text x="16.3" y="30.2">A</text>
<text x="411.3" y="30.2">A</text>
<text x="16.3" y="78">B</text>
<text x="411.3" y="78">B</text>
<text x="16.2" y="125.9">C</text>
<text x="411.2" y="125.9">C</text>
<text x="16.2" y="173.7">D</text>
<text x="411.2" y="173.7">D</text>
<text x="16.3" y="221.6">E</text>
<text x="411.3" y="221.6">E</text>
<text x="16.4" y="269.4">F</text>
<text x="411.4" y="269.4">F</text>
<text x="39" y="290.8">1</text>
<text x="89" y="290.8">2</text>
<text x="139" y="290.8">3</text>
<text x="189" y="290.8">4</text>
<text x="239" y="290.8">5</text>
<text x="289" y="290.8">6</text>
<text x="339" y="290.8">7</text>
<text x="389" y="290.8">8</text>
</g>
<g font-size="2.5">
<text x="231" y="242.9">Dept.</text>
<text x="255" y="242.9">Technical reference</text>
<text x="289" y="242.9">Created by</text>
<text x="350" y="242.9">Approved by</text>
<text x="289" y="252.8">Document type</text>
<text x="350" y="252.8">Document status</text>
<text x="289" y="262.9">Title</text>
<text x="350" y="262.9">DWG No.</text>
<text x="350" y="279.9">Rev.</text>
<text x="360" y="279.9">Date of issue</text>
<text x="396" y="279.9">Sheet</text>
</g>
</svg>
